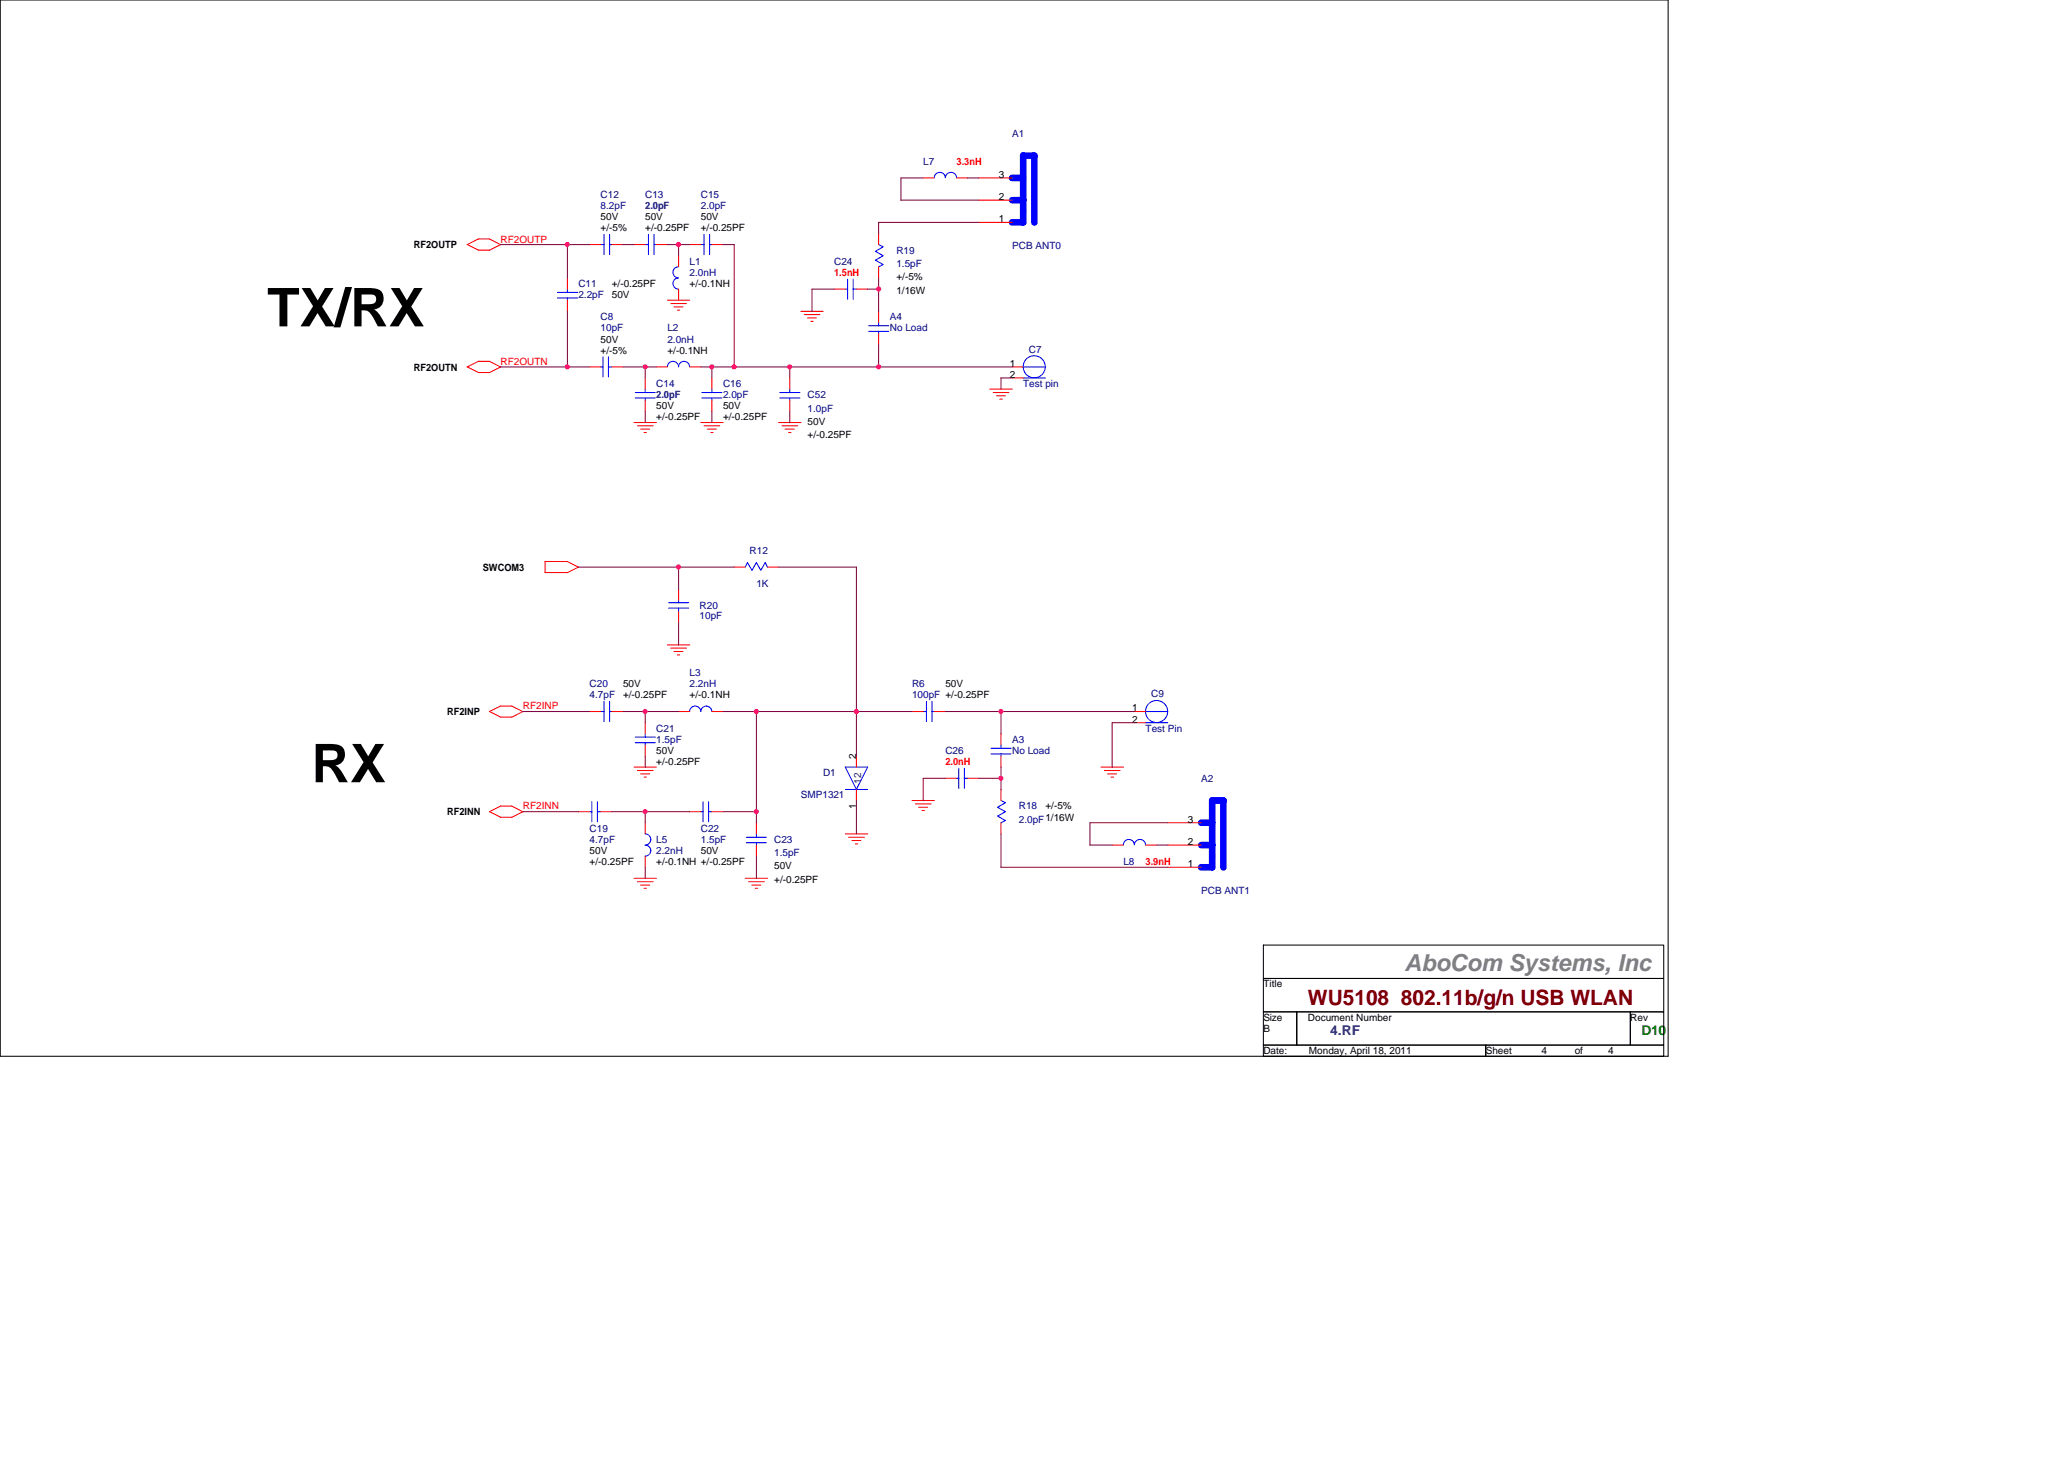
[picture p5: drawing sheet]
<svg xmlns="http://www.w3.org/2000/svg" width="297mm" height="210mm" viewBox="0 0 297 210" stroke-linecap="round" stroke-linejoin="round" font-family="sans-serif">
<path d="M0 0h240.1v152h-240.1zM181.8 136h57.6v4.8h-57.6zM181.8 140.8h57.6v4.8h-57.6zM181.8 145.6h4.8v4.8h-4.8zM181.8 150.4h32v1.6h-32zM186.6 145.6h48v4.8h-48zM213.8 150.4h25.6v1.6h-25.6zM234.6 145.6h4.8v4.8h-4.8z" fill="none" stroke="#000" stroke-width=".15"/>
<g fill="none" stroke="#f00" stroke-width=".15">
<path d="M67.2 35.2l1.7 .8M68.8 36h1.6M68.9 34.4h1.6l1.6 .8M68.9 34.4l-1.7 .8M72 35.2l-1.6 .8M84.9 35.2h1.5M88.1 35.2h1.6M91.2 35.2h1.7M94.4 35.2h1.7M97.7 36.8v1.6M99.2 35.2h1.7M102.4 35.2h1.7"/>
<path d="M126.4 33.6v1.6M126.4 38.4v1.6M132.9 25.6h1.5M137.7 25.6h1.6M140.9 25.6h4.8M140.9 28.8h4.8M140.9 32h4.8M67.2 52.8l1.7 .8M67.2 52.8l1.7-.8h1.6l1.6 .8-1.7 .8M68.8 53.6h1.6M81.7 40v1.6M81.7 43.2v1.6"/>
<path d="M84.9 52.8h1.5M88.1 52.8h1.6M92.9 54.4v1.6M92.9 57.6v1.6M94.4 52.8h1.7M96.1 43.2h3.2M96.5 43.7h2.3M97 44.2h1.3M97.5 44.6h.3M97.7 41.6v1.6M99.2 52.8h1.7M102.4 54.4v1.6"/>
<path d="M102.4 57.6v1.6M113.7 54.4v1.6M113.7 57.6v1.6M115.2 44.8h3.3M115.7 45.3h2.3M116.2 45.8h1.3M116.7 46.2h.3M120.1 41.6h1.6M123.3 41.6h1.6M126.4 44.8v1.6M126.4 48v1.6M142.4 56h3.3"/>
<path d="M142.9 56.5h2.3M143.4 57h1.3M143.9 57.4h.3M145.7 54.4h1.6M145.7 52.8h1.6M91.2 60.8h3.3M91.7 61.3h2.3M92.2 61.8h1.3M92.7 62.3h.3M100.9 60.8h3.2M101.3 61.3h2.3M101.8 61.8h1.3"/>
<path d="M102.3 62.3h.3M112.1 60.8h3.2M112.5 61.3h2.3M113 61.8h1.3M113.5 62.3h.3M81.7 82.4h-3.3v-1.6h3.3l1.5 .8-1.6 .8M96.1 92.8h3.2M96.5 93.3h2.3M97 93.8h1.3M97.5 94.3h.3M97.7 84.8v1.6M97.7 88v1.6"/>
<path d="M105.7 81.6h1.5M110.4 81.6h1.7M70.4 102.4l1.6 .8M70.4 116.8l1.6 .8M72 117.6h1.7M72 116h1.7M72.1 116l-1.7 .8M73.7 101.6l1.6 .8M73.7 116l1.6 .8M73.7 101.6h-1.6l-1.7 .8M75.2 102.4l-1.6 .8h-1.6M75.2 116.8l-1.6 .8"/>
<path d="M83.2 116.8h1.7M84.9 102.4h1.5M86.4 116.8h1.7M88.1 102.4h1.6M91.2 110.4h3.3M91.7 110.9h2.3M92.2 111.4h1.3M92.7 111.8h.3M92.9 104v1.6M92.9 107.2v1.6M92.9 118.4v1.6M97.7 102.4h1.5"/>
<path d="M99.2 116.8h1.7M102.4 102.4h1.7M102.4 116.8h1.7M108.9 118.4v1.6M123.3 108.8v1.6M123.3 113.6v1.6M131.3 115.2h3.2M131.3 102.4h1.6M131.7 115.7h2.3M132.2 116.2h1.3M132.7 116.6h.3M134.4 102.4h1.7"/>
<path d="M136.1 112h1.6M139.3 112h1.6M144.1 105.6v1.6M144.1 108.8v1.6M144.1 113.6v1.6M144.1 118.4v1.6M158.5 110.4h3.2M158.9 110.9h2.3M159.4 111.4h1.3M159.9 111.8h.3M163.3 102.4h1.6M163.3 104h1.6"/>
<path d="M168.1 118.4h4.8M91.2 126.4h3.3M91.7 126.9h2.3M92.2 127.4h1.3M92.7 127.8h.3M92.9 123.2v1.6M107.2 126.4h3.3M107.7 126.9h2.3M108.2 127.4h1.3M108.7 127.8h.3M108.9 121.6v1.6M121.7 120h3.2"/>
<path d="M122.1 120.5h2.3M122.6 121h1.3M123.1 121.5h.3M160.1 121.6h1.6M164.9 121.6h1.6M168.1 121.6h4.8M168.1 124.8h4.8"/>
</g>
<g fill="none" stroke="#00f" stroke-width=".15">
<path d="M86.4 35.2h.5M86.9 33.7v2.9M87.7 35.2h.4M87.7 33.7v2.9M92.9 35.2h.4M93.3 33.7v2.9M94.1 35.2h.3M94.1 33.7v2.9M97.6 38.4a.8 .8 0 0 0-.7 .8 .8 .8 0 0 0 .7 .8 .8 .8 0 0 0-.7 .8 .8 .8 0 0 0 .7 .8M100.9 35.2h.4M101.3 33.7v2.9M102.1 35.2h.3"/>
<path d="M102.1 33.7v2.9M126.4 35.2l.7 .3-1.1 .7 1.1 .6-1.1 .6 1.1 .7-.7 .3M134.4 25.6a.8 .8 0 0 1 .9-.8 .8 .8 0 0 1 .8 .8 .8 .8 0 0 1 .8-.8 .8 .8 0 0 1 .8 .8M80.2 42.1h2.9M80.2 42.9h2.9M81.7 41.6v.5M81.7 42.9v.3M86.4 52.8h.4M86.8 51.4v2.9M87.5 52.8h.6M87.6 51.4v2.9M91.4 56.5h2.9"/>
<path d="M91.4 57.3h2.9M92.9 56v.5M92.9 57.3v.3M96.1 52.8a.8 .8 0 0 1 .8-.8 .8 .8 0 0 1 .8 .8 .79 .79 0 0 1 .8-.8 .79 .79 0 0 1 .7 .8M101 56.5h2.9M101 57.3h2.9M102.4 56v.5M102.4 57.3v.3M112.2 56.5h2.9M112.2 57.3h2.9M113.7 56v.5M113.7 57.3v.3"/>
<path d="M121.7 41.6h.3M122 40.2v2.9M122.8 41.6h.5M122.8 40.2v2.9M125 46.9h2.9M125 47.7h2.9M126.4 46.4v.5M126.4 47.7v.3M147.2 52.8h3.2M147.2 54.4h3.2M96.2 87.5h2.9M96.2 86.7h2.9"/>
<path d="M97.7 86.4v.4M97.7 87.5v.5M107.2 81.6l.4-.6 .6 1.1 .7-1.1 .6 1.1 .6-1.1 .3 .6M84.9 116.8h.3M85.2 115.4v2.9M86 116.8h.4M86 115.4v2.9M86.4 102.4h.5M86.9 100.9v2.9M87.7 102.4h.4M87.7 100.9v2.9M91.4 106.1h2.9"/>
<path d="M91.4 106.9h2.9M92.9 105.6v.5M92.9 106.9v.3M99.2 102.4a.81 .81 0 0 1 .9-.8 .81 .81 0 0 1 .8 .8 .79 .79 0 0 1 .7-.8 .79 .79 0 0 1 .8 .8M100.9 116.8h.3M101.2 115.4v2.9M102 116.8h.4M102 115.4v2.9M121.6 110.4l1.7 3.2M121.7 110.4h3.2M121.7 113.6h3.2M124.9 110.4l-1.7 3.2"/>
<path d="M132.9 102.4h.4M133.3 100.9v2.9M134.1 102.4h.3M134.1 100.9v2.9M137.7 112h.3M138 110.6v2.9M138.8 112h.5M138.8 110.6v2.9M142.6 107.7h2.9M142.6 108.5h2.9M144.1 115.2l.6 .3-1.1 .7 1.1 .6-1.1 .7 1.1 .6-.6 .3M144.1 107.2v.5"/>
<path d="M144.1 108.5v.3M164.8 102.4h3.3M164.8 104h3.3M92.8 120a.8 .8 0 0 1 .9 .8 .8 .8 0 0 1-.9 .8 .79 .79 0 0 1 .9 .8 .79 .79 0 0 1-.9 .8M107.4 120.5h2.9M107.4 121.3h2.9M108.9 120v.5M108.9 121.3v.3M161.7 121.6a.79 .79 0 0 1 .8-.8 .79 .79 0 0 1 .8 .8 .8 .8 0 0 1 .8-.8 .8 .8 0 0 1 .8 .8"/>
<circle cx="148.8" cy="52.8" r="1.59"/>
<circle cx="166.5" cy="102.4" r="1.59"/>
</g>
<path d="M145.6 32h1.7v-9.6h1.6v9.6M145.6 25.6h1.7M145.7 28.8h1.6M172.9 118.4h1.6M172.8 124.8h1.7M172.9 121.6h1.6M174.5 124.8v-9.6h1.6v9.6" fill="none" stroke="#00f" stroke-width=".95"/>
<g fill="none" stroke="#800040" stroke-width=".15">
<path d="M81.7 35.2v4.8M84.9 35.2h-12.9M89.6 35.2h1.6M97.7 35.2v1.6M99.2 35.2h-3.2M104 35.2h1.7v17.6M129.6 28.8h11.3M129.6 25.6h3.3M129.7 25.6v3.2M139.2 25.6h1.7M140.9 32h-14.5v1.6M72 52.8h12.9"/>
<path d="M81.7 44.8v8M92.9 52.8v1.6M92.9 59.2v1.6M94.4 52.8h-4.8M102.4 52.8v1.6M102.4 59.2v1.6M113.7 59.2v1.6M113.7 52.8v1.6M116.8 41.6h3.3M116.9 41.6v3.2M124.9 41.6h1.6M126.4 40v4.8"/>
<path d="M126.4 49.6v3.2M144 54.4h1.7M144.1 54.4v1.6M145.7 52.8h-44.9M97.7 81.6v3.2M97.7 89.6v3.2M105.7 81.6h-22.5M112.1 81.6h11.2v27.2M75.2 102.4h9.7M75.2 116.8h8.1M88.1 116.8h11.2M89.7 102.4h8"/>
<path d="M92.9 102.4v1.6M92.9 108.8v1.6M92.9 116.8v1.6M104.1 116.8h4.8M104.1 102.4h27.2M108.9 102.4v16M123.3 115.2v4.8M136.1 102.4h27.2M136.1 112h-3.2v3.2M140.9 112h3.2M144.1 102.4v3.2M144.1 110.4v3.2"/>
<path d="M163.3 104h-3.2v6.4M168.1 118.4h-11.2v3.2M92.9 124.8v1.6M108.9 123.2v3.2M144.1 124.8h24M144.1 120v4.8M156.9 121.6h3.2M166.5 121.6h1.6"/>
</g>
<g fill="#f0f" stroke="#f0f" stroke-width=".15">
<circle cx="108.8" cy="102.4" r=".32"/>
<circle cx="108.8" cy="116.8" r=".31"/>
<circle cx="92.8" cy="52.8" r=".31"/>
<circle cx="92.8" cy="102.4" r=".32"/>
<circle cx="105.6" cy="52.8" r=".31"/>
<circle cx="102.4" cy="52.8" r=".31"/>
<circle cx="81.6" cy="52.8" r=".31"/>
<circle cx="126.4" cy="41.6" r=".32"/>
<circle cx="81.6" cy="35.2" r=".31"/>
<circle cx="97.6" cy="35.2" r=".31"/>
<circle cx="113.6" cy="52.8" r=".31"/>
<circle cx="92.8" cy="116.8" r=".31"/>
<circle cx="144" cy="112" r=".31"/>
<circle cx="126.4" cy="52.8" r=".31"/>
<circle cx="144" cy="102.4" r=".32"/>
<circle cx="123.2" cy="102.4" r=".32"/>
<circle cx="97.6" cy="81.6" r=".32"/>
</g>
<g font-size="7.7">
<text x="38.4" y="47">TX/RX</text>
<text x="44.8" y="112.6">RX</text>
</g>
<text font-size="3.4" fill="#808080" x="202.1" y="139.8">AboCom Systems, Inc</text>
<text font-size="3" fill="#800000" x="188.2" y="144.6">WU5108 802.11b/g/n USB WLAN</text>
<text font-size="1.9" fill="#400080" x="191.4" y="149">4.RF</text>
<text font-size="1.9" fill="#008000" x="236.2" y="149">D10</text>
<g font-size="1.4" fill="#000080">
<text x="132.9" y="23.7">L7</text>
<text x="145.7" y="19.7">A1</text>
<text x="86.4" y="28.5">C12</text>
<text x="92.9" y="28.5">C13</text>
<text x="100.9" y="28.5">C15</text>
<text x="86.4" y="30.1">8.2pF</text>
<text x="92.9" y="30.1">2.0pF</text>
<text x="100.9" y="30.1">2.0pF</text>
<text x="145.7" y="35.9">PCB ANT0</text>
<text x="83.2" y="41.3">C11</text>
<text x="99.2" y="38.1">L1</text>
<text x="99.2" y="39.7">2.0nH</text>
<text x="120.1" y="38.1">C24</text>
<text x="129" y="36.5">R19</text>
<text x="129" y="38.4">1.5pF</text>
<text x="83.2" y="42.9">2.2pF</text>
<text x="86.4" y="46.1">C8</text>
<text x="86.4" y="47.7">10pF</text>
<text x="96.1" y="47.7">L2</text>
<text x="128.1" y="46.1">A4</text>
<text x="128.1" y="47.7">No Load</text>
<text x="96.1" y="49.3">2.0nH</text>
<text x="148.1" y="50.7">C7</text>
<text x="94.4" y="55.7">C14</text>
<text x="94.4" y="57.3">2.0pF</text>
<text x="104.1" y="55.7">C16</text>
<text x="104.1" y="57.3">2.0pF</text>
<text x="116.2" y="57.3">C52</text>
<text x="116.2" y="59.2">1.0pF</text>
<text x="147.3" y="55.7">Test pin</text>
<text x="107.9" y="79.7">R12</text>
<text x="100.7" y="87.7">R20</text>
<text x="100.7" y="89.1">10pF</text>
<text x="108.9" y="84.5">1K</text>
<text x="84.9" y="98.9">C20</text>
<text x="84.9" y="100.5">4.7pF</text>
<text x="99.2" y="97.3">L3</text>
<text x="99.2" y="98.9">2.2nH</text>
<text x="131.3" y="98.9">R6</text>
<text x="131.3" y="100.5">100pF +/-0.25PF</text>
<text x="165.7" y="100.4">C9</text>
<text x="94.4" y="105.3">C21</text>
<text x="94.4" y="106.9">1.5pF</text>
<text x="145.7" y="106.9">A3</text>
<text x="164.9" y="105.3">Test Pin</text>
<text x="118.4" y="111.7">D1</text>
<text x="136.1" y="108.5">C26</text>
<text x="145.7" y="108.5">No Load</text>
<text x="172.9" y="112.5">A2</text>
<text x="84.9" y="119.7">C19</text>
<text x="100.9" y="119.7">C22</text>
<text x="115.2" y="114.9">SMP1321</text>
<text x="146.6" y="116.5">R18</text>
<text x="146.6" y="118.4">2.0pF1/16W</text>
<text x="84.9" y="121.3">4.7pF</text>
<text x="94.4" y="121.3">L5</text>
<text x="94.4" y="122.9">2.2nH</text>
<text x="100.9" y="121.3">1.5pF</text>
<text x="111.4" y="121.3">C23</text>
<text x="111.4" y="123.2">1.5pF</text>
<text x="161.7" y="124.5">L8</text>
<text x="172.9" y="128.7">PCB ANT1</text>
</g>
<g font-size="1.4" fill="#f00">
<text x="137.7" y="23.7">3.3nH</text>
<text x="72" y="34.9">RF2OUTP</text>
<text x="120.1" y="39.7">1.5nH</text>
<text x="72" y="52.5">RF2OUTN</text>
<text x="75.2" y="102.1">RF2INP</text>
<text x="136.1" y="110.2">2.0nH</text>
<text x="75.2" y="116.5">RF2INN</text>
<text x="164.9" y="124.5">3.9nH</text>
</g>
<g font-size="1.4">
<text x="143.7" y="28.8">2</text>
<text x="143.7" y="25.6">3</text>
<text x="59.6" y="35.7">RF2OUTP</text>
<text x="86.4" y="31.7">50V</text>
<text x="86.4" y="33.3">+/-5%</text>
<text x="92.9" y="31.7">50V</text>
<text x="92.9" y="33.3">+/-0.25PF</text>
<text x="100.9" y="31.7">50V</text>
<text x="100.9" y="33.3">+/-0.25PF</text>
<text x="143.7" y="32">1</text>
<text x="88" y="41.3">+/-0.25PF</text>
<text x="99.2" y="41.3">+/-0.1NH</text>
<text x="129" y="40.3">+/-5%</text>
<text x="88" y="42.9">50V</text>
<text x="129" y="42.2">1/16W</text>
<text x="59.6" y="53.3">RF2OUTN</text>
<text x="86.4" y="49.3">50V</text>
<text x="86.4" y="50.9">+/-5%</text>
<text x="96.1" y="50.9">+/-0.1NH</text>
<text x="145.3" y="52.8">1</text>
<text x="94.4" y="58.9">50V</text>
<text x="104.1" y="58.9">50V</text>
<text x="145.3" y="54.4">2</text>
<text x="94.4" y="60.5">+/-0.25PF</text>
<text x="104.1" y="60.5">+/-0.25PF</text>
<text x="116.2" y="61.1">50V</text>
<text x="116.2" y="63.1">+/-0.25PF</text>
<text x="69.5" y="82.1">SWCOM3</text>
<text x="89.7" y="98.9">50V</text>
<text x="89.7" y="100.5">+/-0.25PF</text>
<text x="99.2" y="100.5">+/-0.1NH</text>
<text x="136.1" y="98.9">50V</text>
<text x="64.4" y="103">RF2INP</text>
<text x="162.9" y="104">2</text>
<text x="162.9" y="102.4">1</text>
<text x="94.4" y="108.5">50V</text>
<text x="94.4" y="110.1">+/-0.25PF</text>
<text x="123.2" y="109.3" transform="rotate(-90 123.2 109.3)">2</text>
<text x="64.4" y="117.3">RF2INN</text>
<text x="123.2" y="116.4" transform="rotate(-90 123.2 116.4)">1</text>
<text x="150.4" y="116.5">+/-5%</text>
<text x="170.9" y="118.4">3</text>
<text x="84.9" y="122.9">50V</text>
<text x="84.9" y="124.5">+/-0.25PF</text>
<text x="94.4" y="124.5">+/-0.1NH +/-0.25PF</text>
<text x="100.9" y="122.9">50V</text>
<text x="111.4" y="125.1">50V</text>
<text x="170.9" y="121.6">2</text>
<text x="170.9" y="124.8">1</text>
<text x="111.4" y="127.1">+/-0.25PF</text>
<text x="181.8" y="142.1">Title</text>
<text x="181.8" y="148.5">B</text>
<text x="181.8" y="146.9">Size</text>
<text x="188.2" y="146.9">Document Number</text>
<text x="234.6" y="146.9">Rev</text>
<text x="181.8" y="151.7">Date:</text>
<text x="188.4" y="151.7">Monday, April 18, 2011</text>
<text x="213.8" y="151.7">Sheet</text>
<text x="221.8" y="151.7">4</text>
<text x="226.6" y="151.7">of</text>
<text x="231.4" y="151.7">4</text>
</g>
<text font-size="1.4" fill="#004080" x="123.9" y="112.8" transform="rotate(-90 123.9 112.8)">12</text>
</svg>
